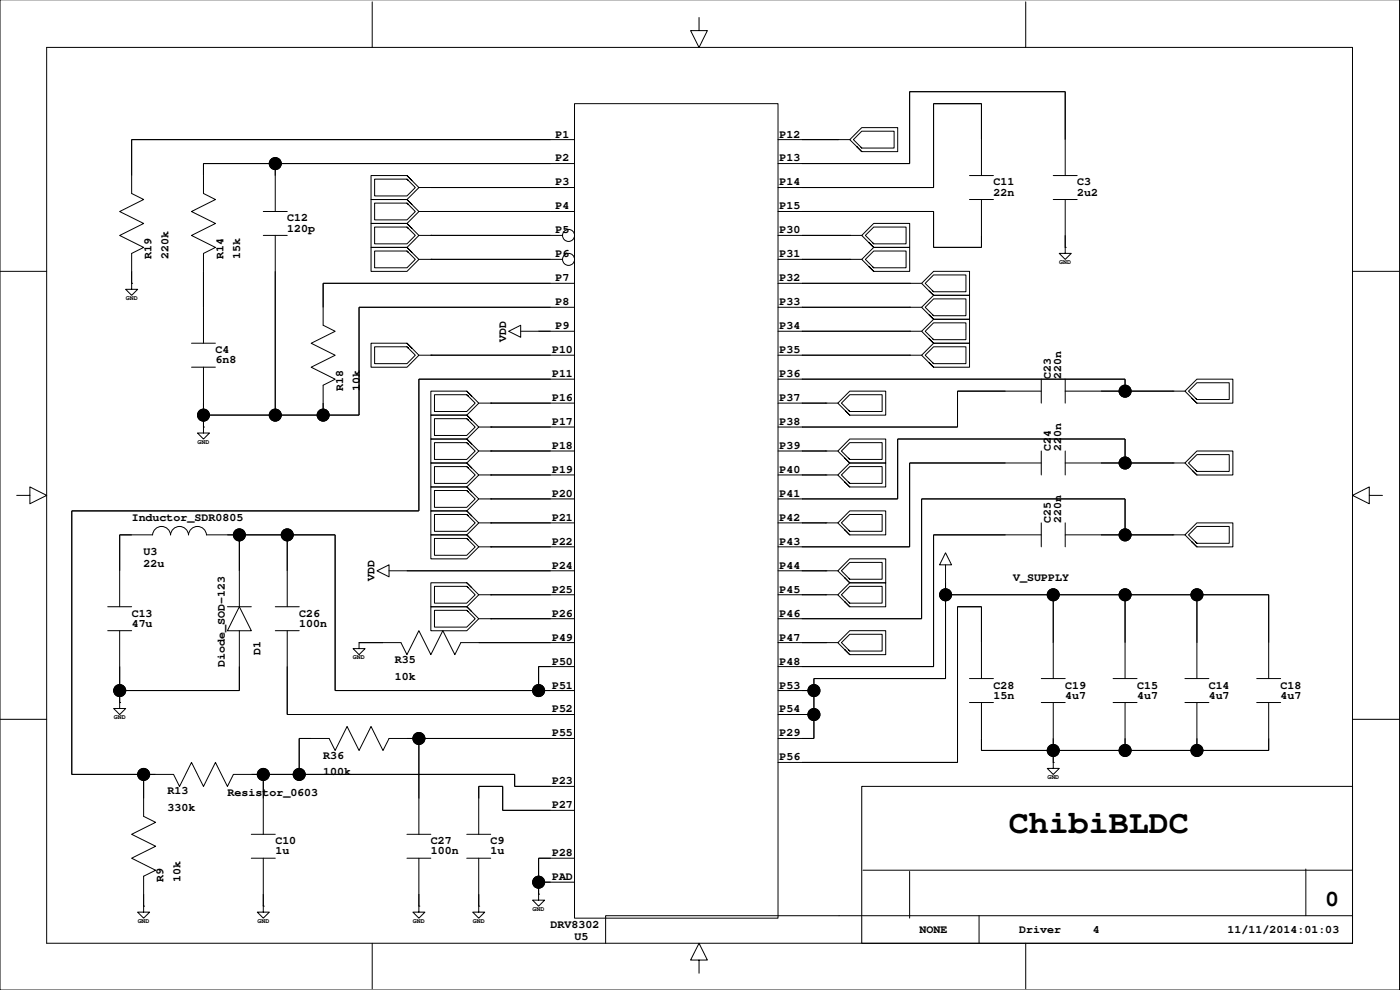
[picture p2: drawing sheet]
<svg xmlns="http://www.w3.org/2000/svg" width="297mm" height="210mm" viewBox="0 0 297 210" stroke-linecap="round" stroke-linejoin="round" font-family="sans-serif">
<g fill="none" stroke="#000" stroke-width=".21">
<path d="M296.9 0v209.9h-296.9v-209.9M9.9 10h277.1v190h-277.1zM79 .4v9.6M148.3 3.7v2.8h1.8l-1.8 3.6-1.8-3.6h1.8M193 19.4h33zM193 19.4v15.3zM217.6 .4v9.6M226 19.4v10.2zM27.9 29.6v7.6zM27.9 29.6h88.9zM43.2 34.7h15.2zM43.2 34.7v2.5z"/>
<path d="M58.4 34.7v2.5zM58.4 34.7h58.4zM58.4 34.7v10.1M86.4 38l.2 .2-.2-.2h-6.9v3.5h6.9l1.7-1.7-1.5-1.6M86.4 37.2l1 1-1-1h-7.7v5.1h7.7l2.5-2.5-1.5-1.6M88.9 39.8h33M91.4 39.8h25.4zM91.4 39.8h.1M121.9 22h43.2v172.7h-43.2zM121.9 29.6h-94v11.4l2.6 1.3-5.1 2.6 5.1 2.5-5.1 2.5 5.1 2.6-2.6 1.2v7.6h-1.2l1.2 1.3 1.3-1.3h-1.3M121.9 34.7h-78.7v6.3l2.5 1.3-5.1 2.6 5.1 2.5-5.1 2.5 5.1 2.6-2.5 1.2v19.1M165.1 29.6h15.2"/>
<path d="M165.1 34.7h27.9v-15.3h33v17.8M170.1 39.8h28zM170.1 34.7h22.9zM170.1 29.6h7.6zM177.7 29.6h.1M181.8 31.1l-1.5-1.5 2.5-2.5h7.7v5.1h-7.7l-1-1.1 1 1.1M182.6 31.1l-1.5-1.5 1.7-1.8h6.9v3.6h-6.9l-.2-.3 .2 .3M198.1 22h10.1zM198.1 22v17.8zM205.7 37.2h5.1M208.2 22v7.6zM208.2 37.2v-15.2h-10.1v17.8h-33"/>
<path d="M223.5 37.2h5M0 57.5h9.9M27.9 57.5v2.6zM43.2 57.5v7.6zM55.9 49.9h5M55.9 44.8h5M58.4 57.5v30.5zM58.4 49.9v38.1M86.4 43.1l.2 .2-.2-.2h-6.9v3.5h6.9l1.7-1.7-1.5-1.6M86.4 42.3l1 1-1-1h-7.7v5.1h7.7l2.5-2.5-1.5-1.6M86.4 48.1l.2 .3-.2-.3h-6.9v3.6h6.9l1.7-1.8-1.5-1.5M86.4 47.4l1 1-1-1h-7.7v5.1h7.7l2.5-2.6-1.5-1.5"/>
<path d="M86.4 53.2l.2 .3-.2-.3h-6.9v3.6h6.9l1.7-1.8-1.5-1.5M86.4 52.4l1 1.1-1-1.1h-7.7v5.1h7.7l2.5-2.5-1.5-1.5M88.9 55h30.5M88.9 49.9h30.5M88.9 44.8h33M91.4 44.8h25.4zM91.4 49.9h25.4zM91.4 55h25.4zM91.4 44.8h.1M91.4 49.9h.1M91.4 55h.1M165.1 55h17.7"/>
<path d="M165.1 49.9h17.7M170.1 55h10.2zM170.1 49.9h10.2zM170.1 44.8h28zM180.3 55h.1M180.3 49.9h.1M184.4 56.5l-1.6-1.5 2.6-2.6h7.6v5.1h-7.6l-1-1 1 1M184.4 51.5l-1.6-1.6 2.6-2.5h7.6v5.1h-7.6l-1-1 1 1M185.1 56.5l-1.5-1.5 1.8-1.8h6.8v3.6h-6.8l-.3-.3 .3 .3M185.1 51.4l-1.5-1.5 1.8-1.8h6.8v3.6h-6.8l-.3-.3 .3 .3M198.1 52.4h10.1zM198.1 44.8v7.6z"/>
<path d="M205.7 42.3h5.1M208.2 49.9v2.5zM208.2 42.3v10.1h-10.1v-7.6h-33M223.5 42.3h5M226 49.9v2.5zM226 52.4h.1M226 42.3v11.4h-1.3l1.3 1.3 1.3-1.3h-1.3M287 57.5h9.9M27.9 60.1h.1M40.6 72.8h5.1M40.6 77.8h5.1M43.2 77.8v14h-1.3l1.3 1.3 1.2-1.3h-1.2"/>
<path d="M68.6 60.1v5zM68.6 60.1h48.2zM76.2 65.1h40.6zM76.2 65.1v22.9zM86.4 73.5l.2 .3-.2-.3h-6.9v3.6h6.9l1.7-1.8-1.5-1.5M86.4 72.8l1 1-1-1h-7.7v5.1h7.7l2.5-2.6-1.5-1.5M88.9 75.3h33M91.4 75.3h25.4zM91.4 75.3h.1M107.9 70.2l2.6-1.2v2.5zM110.5 70.2h11.4M114.3 70.2h2.5z"/>
<path d="M121.9 60.1h-53.3v8.9l2.5 1.2-5.1 2.6 5.1 2.5-5.1 2.6 5.1 2.5-2.5 1.3v6.3M121.9 65.1h-45.7v22.9h-33M165.1 75.3h30.4M165.1 70.2h30.4M165.1 65.1h30.4M165.1 60.1h30.4M170.1 75.3h22.9zM170.1 70.2h22.9zM170.1 65.1h22.9zM170.1 60.1h22.9zM193 70.2h.1M193 75.3h.1"/>
<path d="M193 65.1h.1M193 60.1h.1M197.1 71.8l-1.6-1.6 2.6-2.5h7.6v5.1h-7.6l-1-1 1 1M197.1 76.8l-1.6-1.5 2.6-2.5h7.6v5.1h-7.6l-1-1.1 1 1.1M197.1 66.7l-1.6-1.5 2.6-2.6h7.6v5.1h-7.6l-1-1 1 1M197.1 61.6l-1.6-1.5 2.6-2.6h7.6v5.1h-7.6l-1-1 1 1M197.8 71.8l-1.5-1.6 1.8-1.8h6.8v3.6h-6.8l-.3-.2 .3 .2M197.8 76.8l-1.5-1.5 1.8-1.8h6.8v3.6h-6.8l-.3-.3 .3 .3M197.8 66.7l-1.5-1.6 1.8-1.7h6.8v3.5h-6.8l-.3-.2 .3 .2M197.8 61.6l-1.5-1.5 1.8-1.8h6.8v3.6h-6.8l-.3-.3 .3 .3M43.2 90.5h.1M43.2 85.5v2.5z"/>
<path d="M43.2 88v2.5zM43.2 88h15.2zM58.4 88h10.2zM68.6 85.5v2.5zM68.6 88h7.6zM88.9 80.4h27.9zM88.9 80.4v27.9zM99 98.9l.3 .3-.3-.3h-6.8v3.6h6.8l1.8-1.8-1.5-1.5M99 93.8l.3 .3-.3-.3h-6.8v3.6h6.8l1.8-1.8-1.5-1.5M99 88.8l.3 .2-.3-.2h-6.8v3.5h6.8l1.8-1.8-1.5-1.5M99 83.7l.3 .2-.3-.2h-6.8v3.6h6.8l1.8-1.8-1.5-1.6M99 98.2l1.1 1-1.1-1h-7.6v5h7.6l2.6-2.5-1.5-1.5"/>
<path d="M99 93.1l1.1 1-1.1-1h-7.6v5.1h7.6l2.6-2.6-1.5-1.5M99 88l1.1 1-1.1-1h-7.6v5.1h7.6l2.6-2.6-1.5-1.5M99 82.9l1.1 1.1-1.1-1.1h-7.6v5.1h7.6l2.6-2.5-1.5-1.5M101.6 95.6h20.3M101.6 85.5h20.3M101.6 90.5h20.3M104.1 85.5h12.7zM104.1 90.5h12.7zM104.1 95.6h12.7zM104.1 95.6h.1M104.1 90.5h.1M104.1 85.5h.1"/>
<path d="M121.9 80.4h-33v27.9h-73.7v55.9h21.6l1.3 2.5 2.5-5.1 2.6 5.1 2.5-5.1 2.6 5.1 1.2-2.5M165.1 95.6h12.6M165.1 85.5h12.6M165.1 80.4h73.6v2.5M170.1 95.6h5.1zM170.1 85.5h5.1zM170.1 90.5h33zM170.1 80.4h68.6zM175.2 85.5h.1M175.2 95.6h.1M179.3 87l-1.6-1.5 2.6-2.6h7.6v5.1h-7.6l-1-1 1 1M179.3 97.2l-1.6-1.6 2.6-2.5h7.6v5.1h-7.6l-1-1 1 1"/>
<path d="M180 87l-1.5-1.5 1.8-1.8h6.9v3.6h-6.9l-.3-.3 .3 .3M180 97.2l-1.5-1.6 1.8-1.8h6.9v3.6h-6.9l-.3-.2 .3 .2M190.4 93.1v12.7zM190.4 93.1h48.3zM193 98.2h20.3zM193 98.2v17.7zM203.1 82.9h10.2zM203.1 82.9v7.6zM220.9 98.2h-27.9v17.7h-27.9M220.9 82.9h-17.8v7.6h-38M220.9 80.4v5.1M220.9 95.6v5.1"/>
<path d="M226 80.4v5.1M226 95.6v5.1M226 98.2h25.4M226 82.9h25.4M233.6 98.2h5.1zM233.6 82.9h5.1zM238.7 93.1v5.1zM238.7 98.2h10.2zM238.7 80.4v2.5zM238.7 82.9h10.2zM238.7 98.2v-5.1h-48.3v12.7h-25.3M248.9 82.9h.1"/>
<path d="M248.9 98.2h.1M252.9 84.5l-1.5-1.6 2.5-2.5h7.7v5.1h-7.7l-1-1 1 1M252.9 99.7l-1.5-1.5 2.5-2.6h7.7v5.1h-7.7l-1-1 1 1M253.7 84.5l-1.5-1.6 1.7-1.8h6.9v3.6h-6.9l-.2-.2 .2 .2M253.7 99.7l-1.5-1.5 1.7-1.8h6.9v3.6h-6.9l-.2-.3 .2 .3M3.6 105h2.7v-1.8l3.6 1.8-3.6 1.8v-1.8M15.2 108.3h73.7zM15.2 108.3v55.9zM25.4 113.4v7.6zM25.4 113.4h2.5zM48.2 113.4h2.6zM50.8 113.4h10.1z"/>
<path d="M50.8 113.4v7.6zM50.8 113.4v15.2M60.9 113.4v7.6zM60.9 113.4h10.2zM60.9 113.4v15.2M71.1 113.4v33zM99 114.2l.3 .2-.3-.2h-6.8v3.5h6.8l1.8-1.8-1.5-1.5M99 104l.3 .3-.3-.3h-6.8v3.6h6.8l1.8-1.8-1.5-1.5M99 109.1l.3 .2-.3-.2h-6.8v3.6h6.8l1.8-1.8-1.5-1.6M99 113.4l1.1 1-1.1-1h-7.6v5.1h7.6l2.6-2.6-1.5-1.5M99 103.2l1.1 1.1-1.1-1.1h-7.6v5.1h7.6l2.6-2.5-1.5-1.5M99 108.3l1.1 1.1-1.1-1.1h-7.6v5.1h7.6l2.6-2.5-1.5-1.5"/>
<path d="M101.6 110.9h20.3M101.6 100.7h20.3M101.6 105.8h20.3M101.6 115.9h20.3M104.1 100.7h12.7zM104.1 105.8h12.7zM104.1 110.9h12.7zM104.1 115.9h12.7zM104.1 115.9h.1M104.1 100.7h.1M104.1 105.8h.1M104.1 110.9h.1"/>
<path d="M165.1 110.9h12.6M165.1 100.7h12.6M170.1 110.9h5.1zM170.1 100.7h5.1zM170.1 115.9h22.9zM170.1 105.8h20.3zM175.2 100.7h.1M175.2 110.9h.1M179.3 102.2l-1.6-1.5 2.6-2.5h7.6v5h-7.6l-1-1 1 1M179.3 112.4l-1.6-1.5 2.6-2.6h7.6v5.1h-7.6l-1-1 1 1M180 102.2l-1.5-1.5 1.8-1.8h6.9v3.6h-6.9l-.3-.3 .3 .3M180 112.4l-1.5-1.5 1.8-1.8h6.9v3.6h-6.9l-.3-.3 .3 .3"/>
<path d="M195.5 105.8h43.2zM195.5 105.8v25.4zM198.1 113.4h15.2zM198.1 113.4v27.9zM200.6 117.2l1.3 2.6h-2.6zM200.6 119.8v24.1h-27.9v12.7h-7.6M220.9 113.4h-22.8v27.9h-33M220.9 110.9v5M226 110.9v5M226 113.4h25.4M233.6 113.4h5.1zM238.7 105.8v7.6z"/>
<path d="M238.7 113.4h10.2zM238.7 113.4v-7.6h-43.2v25.4h-30.4M248.9 113.4h.1M252.9 114.9l-1.5-1.5 2.5-2.5h7.7v5h-7.7l-1-1 1 1M253.7 114.9l-1.5-1.5 1.7-1.8h6.9v3.6h-6.9l-.2-.3 .2 .3M290.5 105v-1.8l-3.5 1.8 3.5 1.8v-1.8h2.8M22.9 128.6h5M22.9 133.7h5M25.4 133.7v16.5h-1.3l1.3 1.3 1.3-1.3h-1.3M25.4 128.6v-15.2h7a1.91 1.91 0 0 1 1.9-1.8 1.91 1.91 0 0 1 1.9 1.8 1.91 1.91 0 0 1 1.9-1.8 1.91 1.91 0 0 1 1.9 1.8 1.91 1.91 0 0 1 1.9-1.8 1.91 1.91 0 0 1 1.9 1.8h27.3v33h50.8M48.2 128.6h5.1M50.8 128.6l2.5 5.1h-5.1z"/>
<path d="M50.8 133.7v12.7h-25.4M58.4 128.6h5.1M58.4 133.7h5.1M60.9 133.7v17.8h61M76.2 136.2h.1M76.2 136.2h5.1zM80 121l2.5-1.2v2.5zM82.5 121h39.4M86.3 121h30.5zM99 124.3l.3 .3-.3-.3h-6.8v3.6h6.8l1.8-1.8-1.5-1.5M99 129.4l.3 .3-.3-.3h-6.8v3.6h6.8l1.8-1.8-1.5-1.5M99 123.6l1.1 1-1.1-1h-7.6v5h7.6l2.6-2.5-1.5-1.5"/>
<path d="M99 128.6l1.1 1.1-1.1-1.1h-7.6v5.1h7.6l2.6-2.5-1.5-1.5M101.6 136.2h15.2zM101.6 126.1h20.3M101.6 131.2h20.3M104.1 126.1h.1M104.1 126.1h12.7zM104.1 131.2h.1M104.1 131.2h12.7zM121.9 136.2l-24.1 .1-1.3 2.5-2.5-5.1-2.6 5.1-2.5-5.1-2.6 5.1-1.2-2.6h-8.9v1.3h-1.3l1.3 1.3 1.3-1.3h-1.3M165.1 136.2h12.6M165.1 126.1h12.6M165.1 121h12.6"/>
<path d="M170.1 136.2h5.1zM170.1 126.1h5.1zM170.1 121h5.1zM170.1 131.2h25.4zM175.2 136.2h.1M175.2 126.1h.1M175.2 121h.1M179.3 137.8l-1.6-1.5 2.6-2.6h7.6v5.1h-7.6l-1-1 1 1M179.3 127.6l-1.6-1.5 2.6-2.5h7.6v5h-7.6l-1-1 1 1M179.3 122.6l-1.6-1.6 2.6-2.5h7.6v5.1h-7.6l-1-1 1 1M180 137.8l-1.5-1.6 1.8-1.7h6.9v3.5h-6.9l-.3-.2 .3 .2M180 127.6l-1.5-1.5 1.8-1.8h6.9v3.6h-6.9l-.3-.3 .3 .3"/>
<path d="M180 122.6l-1.5-1.6 1.8-1.8h6.9v3.6h-6.9l-.3-.2 .3 .2M200.6 123.6v2.5zM200.6 126.1v17.8zM200.6 126.1h22.9zM200.6 126.1h68.6v17.8M203.1 128.6h5.1zM203.1 128.6v33zM208.2 128.6v7.6zM223.5 126.1v10.1zM223.5 126.1h15.2zM223.5 126.1v17.8M238.7 126.1h15.2z"/>
<path d="M238.7 126.1v10.1zM238.7 126.1v17.8M253.9 126.1v10.1zM253.9 126.1h15.3zM253.9 126.1v17.8M269.2 126.1v10.1zM0 152.5h9.9M25.4 148.9h.1M25.4 141.3v5.1zM25.4 146.4v2.5zM25.4 146.4h25.4zM50.8 141.3v5.1z"/>
<path d="M60.9 141.3v10.2zM60.9 151.5h55.9zM63.5 156.6h2.5zM63.5 156.6v7.6zM71.1 146.4h43.2zM86.3 156.6h2.6zM88.9 156.6v12.7zM88.9 156.6h27.9zM88.9 156.6v20.3M114.3 141.3h2.5zM114.3 146.4h2.5zM114.3 141.3v5.1z"/>
<path d="M121.9 156.6h-39.4l-1.2 2.5-2.6-5.1-2.5 5.1-2.6-5.1-2.5 5.1-1.3-2.5h-6.3v7.6M121.9 141.3h-7.6v5.1M165.1 151.5h7.6M165.1 146.4h7.6M170.1 141.3h28zM170.1 151.5h2.6zM170.1 156.6h2.6zM170.1 146.4h2.6zM172.7 151.5v5.1zM172.7 146.4v5.1zM172.7 143.9v2.5zM172.7 143.9h27.9z"/>
<path d="M205.7 143.9h5.1M205.7 148.9h5.1M208.2 159.1h15.3zM208.2 156.6v2.5zM208.2 143.9v-15.3h-5.1v33h-38M208.2 148.9v10.2h61v-10.2M220.9 143.9h5.1M220.9 148.9h5.1M223.5 159.1v2.5zM223.5 156.6v2.5zM223.5 159.1h15.2zM223.5 148.9v14h-1.3l1.3 1.3 1.2-1.3h-1.2"/>
<path d="M236.2 143.9h5M236.2 148.9h5M238.7 159.1h15.2zM238.7 156.6v2.5zM238.7 148.9v10.2M251.4 143.9h5.1M251.4 148.9h5.1M253.9 159.1h15.3zM253.9 156.6v2.5zM253.9 148.9v10.2M266.6 143.9h5.1M266.6 148.9h5.1"/>
<path d="M269.2 156.6v2.5zM287 152.5h9.9M15.2 164.2h15.3zM30.5 164.2h2.5zM30.5 164.2v5.1zM30.5 164.2v8.9l2.5 1.2-5.1 2.6 5.1 2.5-5.1 2.6 5.1 2.5-2.5 1.3M49.5 164.2h59.7v2.5h12.7M53.3 164.2h2.6zM53.3 176.9h5.1M55.9 164.2v5.1zM55.9 164.2h7.6zM55.9 164.2v12.7"/>
<path d="M63.5 164.2h45.7zM86.3 176.9h5.1M99 176.9h5.1M101.6 166.7v2.6zM101.6 166.7h5.1zM106.7 171.8h10.1zM106.7 166.7v5.1zM109.2 166.7h7.6zM109.2 164.2v2.5zM121.9 171.8h-15.2v-5.1h-5.1v10.2M170.1 161.6h33zM182.8 166.7h104.2v33.3h-104.2z"/>
<path d="M223.5 161.6h.1M30.5 192.1h.1M30.5 189.6v2.5zM30.5 185.8v7.6h-1.3l1.3 1.3 1.2-1.3h-1.2M53.3 182h5.1M55.9 189.6v2.5zM55.9 192.1h.1M55.9 182v11.4h-1.3l1.3 1.3 1.2-1.3h-1.2M79 200v9.6M86.3 182h5.1M88.9 192.1h.1M88.9 189.6v2.5z"/>
<path d="M88.9 182v11.4h-1.3l1.3 1.3 1.2-1.3h-1.2M99 182h5.1M101.6 189.6v2.5zM101.6 192.1h.1M101.6 182v11.4h-1.3l1.3 1.3 1.2-1.3h-1.2M114.3 189.6h.1M114.3 187v2.6zM114.3 182h2.5zM114.3 187h2.5zM114.3 182v5zM114.3 187h7.6M121.9 182h-7.6v8.9h-1.3l1.3 1.2 1.2-1.2h-1.2"/>
<path d="M183.1 184.5h103.9M193 184.8v9.9M207.7 194.1v5.9M217.6 200v9.6M277.1 184.2v9.9M287 194.1h-158.5v5.9M148.3 203.6h1.8l-1.8-3.6-1.8 3.6h1.8v2.7"/>
<circle cx="58.4" cy="34.7" r="1.28"/>
<circle cx="120.6" cy="49.9" r="1.28"/>
<circle cx="120.6" cy="55" r="1.27"/>
<circle cx="43.2" cy="88" r="1.27"/>
<circle cx="58.4" cy="88" r="1.28"/>
<circle cx="68.6" cy="88" r="1.28"/>
<circle cx="238.7" cy="82.9" r="1.28"/>
<circle cx="238.7" cy="98.2" r="1.28"/>
<circle cx="50.8" cy="113.4" r="1.28"/>
<circle cx="60.9" cy="113.4" r="1.28"/>
<circle cx="238.7" cy="113.4" r="1.28"/>
<circle cx="200.6" cy="126.1" r="1.28"/>
<circle cx="223.5" cy="126.1" r="1.28"/>
<circle cx="238.7" cy="126.1" r="1.28"/>
<circle cx="253.9" cy="126.1" r="1.28"/>
<circle cx="25.4" cy="146.4" r="1.28"/>
<circle cx="88.9" cy="156.6" r="1.28"/>
<circle cx="114.3" cy="146.4" r="1.28"/>
<circle cx="172.7" cy="146.4" r="1.28"/>
<circle cx="172.7" cy="151.5" r="1.28"/>
<circle cx="223.5" cy="159.1" r="1.28"/>
<circle cx="238.7" cy="159.1" r="1.28"/>
<circle cx="253.9" cy="159.1" r="1.28"/>
<circle cx="30.5" cy="164.2" r="1.28"/>
<circle cx="55.9" cy="164.2" r="1.28"/>
<circle cx="63.5" cy="164.2" r="1.28"/>
<circle cx="114.3" cy="187" r="1.28"/>
</g>
<g fill="#000">
<circle cx="58.4" cy="34.7" r="1.28"/>
<circle cx="43.2" cy="88" r="1.27"/>
<circle cx="58.4" cy="88" r="1.28"/>
<circle cx="68.6" cy="88" r="1.28"/>
<circle cx="238.7" cy="82.9" r="1.28"/>
<circle cx="238.7" cy="98.2" r="1.28"/>
<circle cx="50.8" cy="113.4" r="1.28"/>
<circle cx="60.9" cy="113.4" r="1.28"/>
<circle cx="238.7" cy="113.4" r="1.28"/>
<circle cx="200.6" cy="126.1" r="1.28"/>
<circle cx="223.5" cy="126.1" r="1.28"/>
<circle cx="238.7" cy="126.1" r="1.28"/>
<circle cx="253.9" cy="126.1" r="1.28"/>
<circle cx="25.4" cy="146.4" r="1.28"/>
<circle cx="88.9" cy="156.6" r="1.28"/>
<circle cx="114.3" cy="146.4" r="1.28"/>
<circle cx="172.7" cy="146.4" r="1.28"/>
<circle cx="172.7" cy="151.5" r="1.28"/>
<circle cx="223.5" cy="159.1" r="1.28"/>
<circle cx="238.7" cy="159.1" r="1.28"/>
<circle cx="253.9" cy="159.1" r="1.28"/>
<circle cx="30.5" cy="164.2" r="1.28"/>
<circle cx="55.9" cy="164.2" r="1.28"/>
<circle cx="63.5" cy="164.2" r="1.28"/>
<circle cx="114.3" cy="187" r="1.28"/>
</g>
<text font-size="7.1" x="214.1" y="176.6">ChibiBLDC</text>
<text font-size="4.9" x="281.2" y="192">0</text>
<g font-size="2.5">
<text x="117.9" y="29.2">P1</text>
<text x="165.4" y="29.2">P12</text>
<text x="117.9" y="34.2">P2</text>
<text x="165.4" y="34.2">P13</text>
<text x="117.9" y="39.3">P3</text>
<text x="165.4" y="39.3">P14</text>
<text x="210.8" y="41.5">22n</text>
<text x="210.8" y="39.3">C11</text>
<text x="228.6" y="39.3">C3</text>
<text x="228.6" y="41.5">2u2</text>
<text x="61" y="46.9">C12</text>
<text x="117.9" y="44.4">P4</text>
<text x="165.4" y="44.4">P15</text>
<text x="61" y="49.1">120p</text>
<text x="117.9" y="49.5">P5</text>
<text x="165.4" y="49.5">P30</text>
<text x="32.2" y="55" transform="rotate(-90 32.2 55)">R19</text>
<text x="35.7" y="55" transform="rotate(-90 35.7 55)">220k</text>
<text x="47.4" y="55" transform="rotate(-90 47.4 55)">R14</text>
<text x="51" y="55" transform="rotate(-90 51 55)">15k</text>
<text x="117.9" y="59.6">P7</text>
<text x="117.9" y="54.5">P6</text>
<text x="165.4" y="59.6">P32</text>
<text x="165.4" y="54.5">P31</text>
<text x="117.9" y="64.7">P8</text>
<text x="165.4" y="64.7">P33</text>
<text x="117.9" y="69.8">P9</text>
<text x="165.4" y="69.8">P34</text>
<text x="45.7" y="77">6n8</text>
<text x="45.7" y="74.9">C4</text>
<text x="107.4" y="72.5" transform="rotate(-90 107.4 72.5)">VDD</text>
<text x="117.1" y="74.9">P10</text>
<text x="165.4" y="74.9">P35</text>
<text x="72.8" y="82.9" transform="rotate(-90 72.8 82.9)">R18</text>
<text x="76.3" y="82.9" transform="rotate(-90 76.3 82.9)">10k</text>
<text x="117.1" y="79.9">P11</text>
<text x="165.4" y="79.9">P36</text>
<text x="223" y="80.4" transform="rotate(-90 223 80.4)">C23</text>
<text x="225.1" y="80.4" transform="rotate(-90 225.1 80.4)">220n</text>
<text x="117.1" y="85">P16</text>
<text x="165.4" y="85">P37</text>
<text x="117.1" y="95.2">P18</text>
<text x="117.1" y="90.1">P17</text>
<text x="165.4" y="95.2">P39</text>
<text x="165.4" y="90.1">P38</text>
<text x="223" y="95.6" transform="rotate(-90 223 95.6)">C2</text>
<text x="223" y="92.7" transform="rotate(-90 223 92.7)">4</text>
<text x="225.1" y="95.6" transform="rotate(-90 225.1 95.6)">22</text>
<text x="225.1" y="92.7" transform="rotate(-90 225.1 92.7)">0n</text>
<text x="117.1" y="100.3">P19</text>
<text x="165.4" y="100.3">P40</text>
<text x="117.1" y="105.3">P20</text>
<text x="165.4" y="105.3">P41</text>
<text x="27.9" y="110.4">Inductor_SDR0805</text>
<text x="117.1" y="110.4">P21</text>
<text x="165.4" y="110.4">P42</text>
<text x="223" y="110.9" transform="rotate(-90 223 110.9)">C25</text>
<text x="225.1" y="110.9" transform="rotate(-90 225.1 110.9)">220n</text>
<text x="30.5" y="117.7">U3</text>
<text x="117.1" y="115.5">P22</text>
<text x="165.4" y="115.5">P43</text>
<text x="30.5" y="120.2">22u</text>
<text x="79.5" y="123.3" transform="rotate(-90 79.5 123.3)">VDD</text>
<text x="117.1" y="125.7">P25</text>
<text x="117.1" y="120.6">P24</text>
<text x="165.4" y="125.7">P45</text>
<text x="165.4" y="120.6">P44</text>
<text x="215" y="123.1">V_SUPPLY</text>
<text x="27.9" y="130.7">C13</text>
<text x="63.5" y="130.7">C26</text>
<text x="117.1" y="130.7">P26</text>
<text x="165.4" y="130.7">P46</text>
<text x="27.9" y="132.9">47u</text>
<text x="63.5" y="132.9">100n</text>
<text x="117.1" y="135.8">P49</text>
<text x="165.4" y="135.8">P47</text>
<text x="47.7" y="141.3" transform="rotate(-90 47.7 141.3)">Diode_SOD-123</text>
<text x="55.3" y="138.8" transform="rotate(-90 55.3 138.8)">D1</text>
<text x="83.8" y="140.5">R35</text>
<text x="117.1" y="140.9">P50</text>
<text x="165.4" y="140.9">P48</text>
<text x="83.8" y="144.1">10k</text>
<text x="117.1" y="146">P51</text>
<text x="165.4" y="146">P53</text>
<text x="210.8" y="148.1">15n</text>
<text x="210.8" y="146">C28</text>
<text x="226" y="146">C19</text>
<text x="226" y="148.1">4u7</text>
<text x="241.3" y="148.1">4u7</text>
<text x="241.3" y="146">C15</text>
<text x="256.5" y="148.1">4u7</text>
<text x="256.5" y="146">C14</text>
<text x="271.7" y="148.1">4u7</text>
<text x="271.7" y="146">C18</text>
<text x="117.1" y="151.1">P52</text>
<text x="165.4" y="151.1">P54</text>
<text x="68.5" y="160.8">R36</text>
<text x="117.1" y="156.1">P55</text>
<text x="165.4" y="161.2">P56</text>
<text x="165.4" y="156.1">P29</text>
<text x="68.5" y="164.4">100k</text>
<text x="117.1" y="166.3">P23</text>
<text x="35.6" y="168.5">R13</text>
<text x="35.6" y="172">330k</text>
<text x="48.3" y="168.8">Resistor_0603</text>
<text x="117.1" y="171.3">P27</text>
<text x="58.4" y="179">C10</text>
<text x="91.4" y="179">C27</text>
<text x="104.1" y="179">C9</text>
<text x="58.4" y="181.2">1u</text>
<text x="91.4" y="181.2">100n</text>
<text x="104.1" y="181.2">1u</text>
<text x="117.1" y="181.5">P28</text>
<text x="34.7" y="187" transform="rotate(-90 34.7 187)">R9</text>
<text x="38.3" y="187" transform="rotate(-90 38.3 187)">10k</text>
<text x="117.1" y="186.6">PAD</text>
<text x="116.8" y="196.7">DRV8302</text>
<text x="195.1" y="197.9">NONE</text>
<text x="216.2" y="197.9">Driver</text>
<text x="231.9" y="197.9">4</text>
<text x="260.5" y="197.9">11/11/2014:01:03</text>
<text x="121.9" y="199.3">U5</text>
</g>
<g font-size="1.4">
<text x="224.8" y="56">GND</text>
<text x="26.7" y="63.6">GND</text>
<text x="41.9" y="94.1">GND</text>
<text x="74.9" y="139.8">GND</text>
<text x="24.1" y="152.5">GND</text>
<text x="222.2" y="165.2">GND</text>
<text x="29.2" y="195.6">GND</text>
<text x="54.6" y="195.6">GND</text>
<text x="87.6" y="195.6">GND</text>
<text x="100.3" y="195.6">GND</text>
<text x="113" y="193.1">GND</text>
</g>
</svg>
